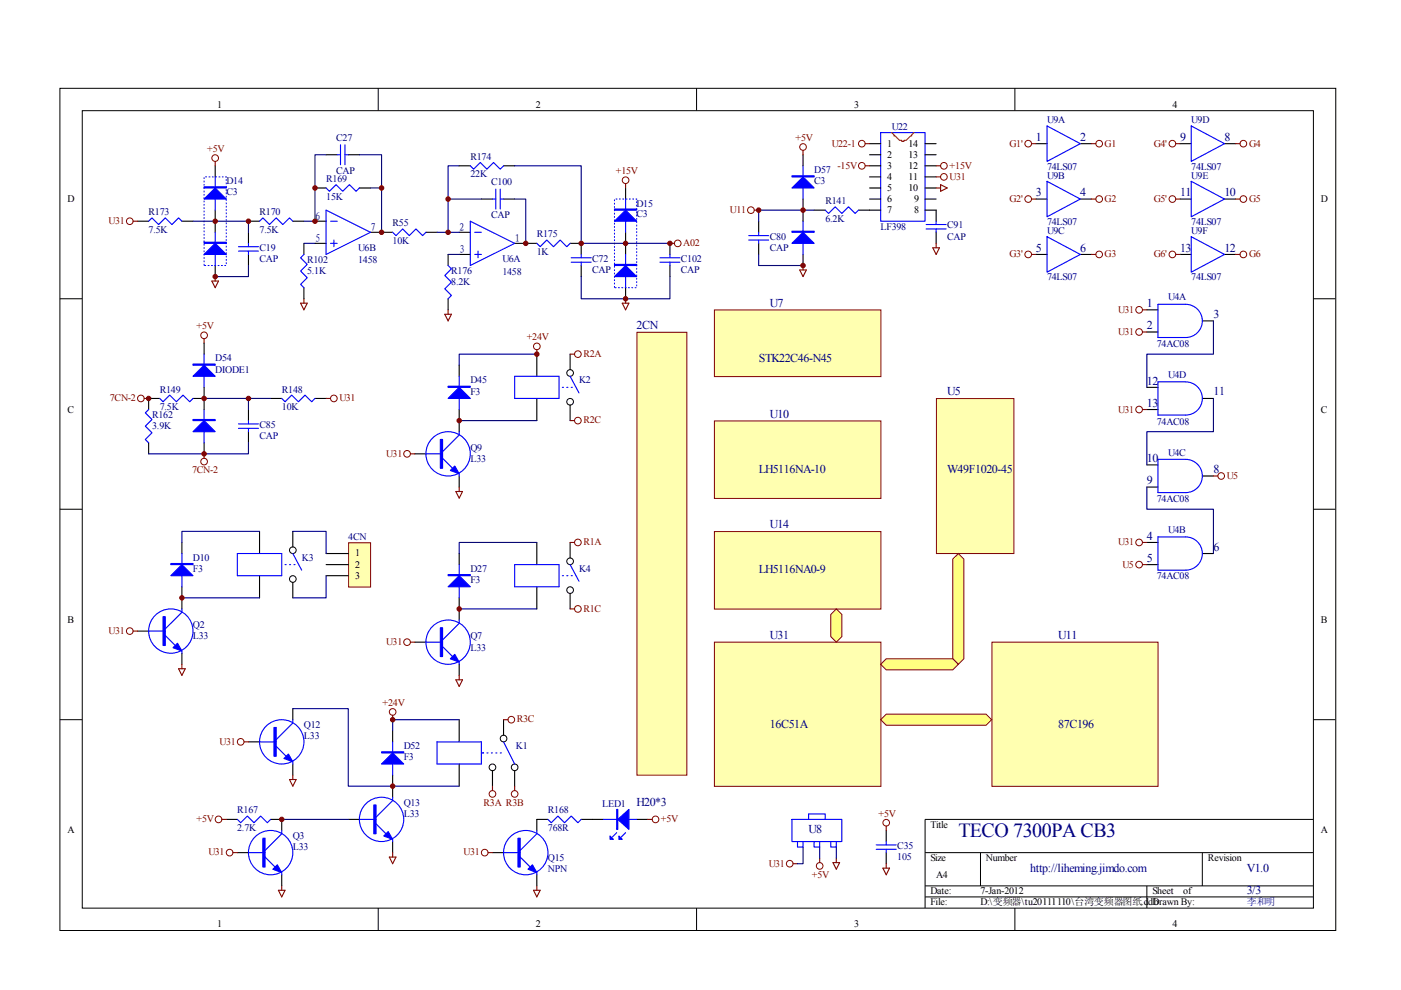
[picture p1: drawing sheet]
<svg xmlns="http://www.w3.org/2000/svg" width="297mm" height="210mm" viewBox="0 0 297 210" stroke-linecap="round" stroke-linejoin="round" font-family="sans-serif">
<g fill="none" stroke="#000" stroke-width=".21">
<path d="M12.7 18.7h270.5v178.6h-270.5zM80.2 18.7v4.7M147.7 18.7v4.7M215.2 18.7v4.7M17.4 23.5h261.1v169h-261.1zM12.7 63.3h4.7M278.4 63.3h4.7M12.7 108h4.7M278.4 108h4.7M12.7 152.6h4.7M278.4 152.6h4.7M278.4 173.7h-82.3v18.8"/>
<path d="M80.2 192.5v4.7M147.7 192.5v4.7M196.1 180.8h82.3M196.1 187.8h82.3M196.1 190.2h82.3M207.9 180.8v7M215.2 192.5v4.7M243.2 187.8v4.7M254.9 180.8v7"/>
<circle cx="120.9" cy="79.1" r=".71"/>
<circle cx="120.9" cy="85.2" r=".71"/>
<circle cx="62.1" cy="116.7" r=".71"/>
<circle cx="120.9" cy="119" r=".71"/>
<circle cx="62.1" cy="122.8" r=".71"/>
<circle cx="120.9" cy="125.1" r=".71"/>
<circle cx="106.8" cy="156.6" r=".71"/>
<circle cx="104.4" cy="162.7" r=".71"/>
<circle cx="109.1" cy="162.7" r=".71"/>
</g>
<g fill="none" stroke="#000" stroke-width=".23">
<path d="M45.6 35.2v2.3M66.8 39.9h2.3M69.1 32.8h2.4M73.8 32.8h2.4M76.2 39.9h2.3M97.4 35.2h2.3M106.8 35.2h2.3M132.6 39.9v2.3M29.2 46.9h2.3M38.6 46.9h2.3M45.6 44.6v4.7M45.6 56.3v2.3"/>
<path d="M52.7 46.9h2.3M52.7 49.3v2.3M52.7 53.9v2.4M62.1 46.9h2.3M64.4 51.6v2.3M66.8 46.9h2.3M66.8 51.6h2.3M78.5 49.3h4.7M90.3 49.3h2.4M95 53.9v2.4M97.4 49.3h2.3M97.4 53.9h2.3"/>
<path d="M102.1 42.2h2.3M106.8 42.2h2.3M109.1 51.6h4.7M120.9 51.6h2.3v2.3M123.2 56.3v2.3M132.6 49.3v4.6M142 51.6v2.3M142 56.3v2.3M43.3 72.7v2.4M64.4 61v2.3M95 63.3v2.4M97.4 77.4v2.4"/>
<path d="M113.8 75.1v4.7M120.9 75.1v3.3M132.6 61v2.3M31.5 93.9v2.3M33.9 84.5h-2.4v2.3M40.9 84.5h2.4M43.3 82.1v4.7M43.3 93.9v2.3M52.7 86.8v2.4M52.7 91.5v2.4M57.4 84.5h2.3M66.8 84.5h2.3"/>
<path d="M88 96.2h2.3M97.4 86.8v4.7M113.8 84.5v4.7M120.9 85.9v3.3M38.6 115v2.4M55 112.7v4.7M62.1 112.7v3.3M97.4 100.9v2.4M97.4 117.4v2.3M113.8 115v4.7M120.9 115v3.3M29.2 133.8h2.3"/>
<path d="M38.6 124.4v4.7M38.6 138.5v2.4M55 122.1v4.7M62.1 123.5v3.3M88 136.2h2.3M97.4 126.8v4.7M113.8 124.4v4.7M120.9 125.8v3.3M97.4 140.9v2.3M97.4 152.6v4.7M106.8 152.6v3.3M97.4 162v4.7"/>
<path d="M104.4 163.4v3.3M109.1 163.4v3.3"/>
</g>
<g fill="none" stroke="#00f" stroke-width=".23">
<path d="M45.6 37.5v7.1M69.1 39.9l.7 .7 1.5-1.4 1.4 1.4 1.4-1.4 1.4 1.4 .7-.7M71.5 32.8h.7M72.2 30.7v4.2M73.1 32.8h.7M73.1 30.7v4.2M99.7 35.2l.7 .7 1.4-1.4 1.4 1.4 1.4-1.4 1.5 1.4 .7-.7M31.5 46.9l.7-.7 1.4 1.4 1.4-1.4 1.4 1.4 1.5-1.4 .7 .7M45.6 49.3v7M50.6 52.3h4.2M50.6 53.2h4.2M52.7 51.6v.7"/>
<path d="M52.7 53.2v.7M55 46.9l.7-.7 1.4 1.4 1.5-1.4 1.4 1.4 1.4-1.4 .7 .7M64.4 53.9l-.7 .8 1.4 1.4-1.4 1.4 1.4 1.4-1.4 1.4 .7 .7M69.1 44.6l9.4 4.7-9.4 4.6zM70.1 46.9h1.4M70.1 51.6h1.4M70.8 50.9v1.4M83.2 49.3l.8 .7 1.4-1.5 1.4 1.5 1.4-1.5 1.4 1.5 .7-.7M95 56.3l.7 .7-1.4 1.4 1.4 1.4-1.4 1.4 1.4 1.4-.7 .7M99.7 46.9l9.4 4.7-9.4 4.7zM100.7 49.3h1.4M100.7 53.9h1.4"/>
<path d="M101.4 53.2v1.5M104.4 42.2h.7M105.1 40.1v4.2M106.1 42.2h.7M106.1 40.1v4.2M113.8 51.6l.7 .7 1.4-1.4 1.4 1.4 1.5-1.4 1.4 1.4 .7-.7M121.1 54.7h4.2M121.1 55.6h4.2M123.2 53.9v.8M123.2 55.6v.7M132.6 42.2v7.1M132.6 53.9v7.1"/>
<path d="M139.9 54.7h4.3M139.9 55.6h4.3M142 53.9v.8M142 55.6v.7M43.3 75.1v7M97.4 79.8v7M109.1 79.8h9.4v4.7h-9.4zM120.9 79.8l1.9 3.5M31.5 86.8l-.7 .7 1.4 1.4-1.4 1.5 1.4 1.4-1.4 1.4 .7 .7M33.9 84.5l.7 .7 1.4-1.4 1.4 1.4 1.4-1.4 1.4 1.4 .7-.7M43.3 86.8v7.1M50.6 89.9h4.2"/>
<path d="M50.6 90.8h4.2M52.7 89.2v.7M52.7 90.8v.7M59.7 84.5l.7 .7 1.4-1.4 1.5 1.4 1.4-1.4 1.4 1.4 .7-.7M90.3 96.2h3.5M93.8 97.2l2.1 2.1M97.4 91.5v.7l-3.6 3.6M119.2 82.1h.3M120.2 82.1h.2M121.1 82.1h.2M38.6 117.4v7M50.3 117.4h9.4v4.7h-9.4z"/>
<path d="M60.4 119.7h.3M61.4 119.7h.2M62.1 117.4l1.9 3.5M62.3 119.7h.3M97.4 100.4v.5M97.4 119.7v7.1M109.1 119.7h9.4v4.7h-9.4zM120.9 119.7l1.9 3.5M31.5 133.8h3.5M35 134.7l2.2 2.2M38.6 129.1v.7l-3.6 3.5M38.6 138v.5"/>
<path d="M90.3 136.2h3.5M93.8 137.1l2.1 2.1M97.4 131.5v.7l-3.6 3.5M119.2 122.1h.3M120.2 122.1h.2M121.1 122.1h.2M92.7 157.3h9.4v4.7h-9.4zM97.4 140.4v.5M102.1 159.6h.4M103.2 159.6h.3M104.2 159.6h.2M105.1 159.6h.3"/>
<path d="M106.1 159.6h.2M106.8 157.3l2.3 4.7"/>
<circle cx="95" cy="96.2" r="4.7"/>
<circle cx="36.2" cy="133.8" r="4.7"/>
<circle cx="95" cy="136.2" r="4.7"/>
</g>
<g fill="#00f" stroke="#00f" stroke-width=".23">
<path d="M43.3 53.9l2.3-2.3 2.4 2.3z"/>
<path d="M43.3 42.2l2.3-2.3 2.4 2.3z"/>
<path d="M130.3 58.6l2.3-2.3 2.4 2.3z"/>
<path d="M130.3 46.9l2.3-2.3 2.4 2.3z"/>
<path d="M43.3 89.2l2.3 2.3h-4.7z"/>
<path d="M43.3 77.4l2.3 2.4h-4.7z"/>
<path d="M95.5 99.7l.9-.9 1 1.6z"/>
<path d="M95 84.5l2.4-2.4 2.3 2.4z"/>
<path d="M36.7 137.3l.9-.9 1 1.6z"/>
<path d="M38.6 119.7l2.3 2.4h-4.7z"/>
<path d="M95.5 139.7l.9-1 1 1.7z"/>
<path d="M95 124.4l2.4-2.3 2.3 2.3z"/>
<path d="M43.3 51.4h4.7v.2h-4.7z" fill-rule="evenodd"/>
<path d="M43.3 39.6h4.7v.3h-4.7z" fill-rule="evenodd"/>
<path d="M130.3 56.1h4.7v.2h-4.7z" fill-rule="evenodd"/>
<path d="M130.3 44.3h4.7v.3h-4.7z" fill-rule="evenodd"/>
<path d="M40.9 88.9h4.7v.3h-4.7z" fill-rule="evenodd"/>
<path d="M40.9 77.2h4.7v.2h-4.7z" fill-rule="evenodd"/>
<path d="M93.4 93.2h.4v6.1h-.4z" fill-rule="evenodd"/>
<path d="M95 81.9h4.7v.2h-4.7z" fill-rule="evenodd"/>
<path d="M34.6 130.8h.4v6.1h-.4z" fill-rule="evenodd"/>
<path d="M36.2 119.5h4.7v.2h-4.7z" fill-rule="evenodd"/>
<path d="M93.4 133.1h.4v6.1h-.4z" fill-rule="evenodd"/>
<path d="M95 121.8h4.7v.3h-4.7z" fill-rule="evenodd"/>
</g>
<path d="M43.3 56.3v-18.8h4.7v18.8h-4.7M130.3 61v-18.8h4.7v18.8h-4.7" fill="none" stroke="#00f" stroke-width=".21" stroke-dasharray=".4 .4 .4 .4 .4 .4 .4 .4" stroke-linecap="butt"/>
<g fill="none" stroke="#800000" stroke-width=".21">
<circle cx="45.6" cy="33.5" r=".71"/>
<circle cx="132.6" cy="38.2" r=".71"/>
<circle cx="27.5" cy="46.9" r=".71"/>
<circle cx="143.7" cy="51.6" r=".71"/>
<circle cx="43.3" cy="71.1" r=".71"/>
<circle cx="113.8" cy="73.4" r=".71"/>
<circle cx="122.5" cy="75.1" r=".71"/>
<circle cx="29.9" cy="84.5" r=".7"/>
<circle cx="43.3" cy="97.9" r=".71"/>
<circle cx="70.8" cy="84.5" r=".71"/>
<circle cx="86.3" cy="96.2" r=".71"/>
<circle cx="122.5" cy="89.2" r=".71"/>
<circle cx="122.5" cy="115" r=".71"/>
<circle cx="27.5" cy="133.8" r=".71"/>
<circle cx="86.3" cy="136.2" r=".71"/>
<circle cx="122.5" cy="129.1" r=".71"/>
<circle cx="108.4" cy="152.6" r=".7"/>
<circle cx="104.4" cy="168.3" r=".71"/>
<circle cx="109.1" cy="168.3" r=".71"/>
</g>
<g fill="none" stroke="#800000" stroke-width=".23">
<path d="M45.6 34.2v1M132.6 38.9v1M28.2 46.9h1M44.9 59.6h1.4l-.7 1.4zM45.6 58.6v1M142 51.6h1M43.3 71.8v.9M63.7 64.3h1.4l-.7 1.4zM64.4 63.3v1M94.3 66.6h1.4l-.7 1.4zM95 65.7v.9M113.8 74.1v1"/>
<path d="M120.9 75.1h.9M131.9 64.3h1.4l-.7 1.4zM132.6 63.3v1M30.6 84.5h.9M43.3 96.2v1M69.1 84.5h1M87 96.2h1M120.9 89.2h.9M96.7 104.2h1.4l-.7 1.4zM97.4 103.3v.9M120.9 115h.9M28.2 133.8h1"/>
<path d="M87 136.2h1M120.9 129.1h.9M37.9 141.8h1.4l-.7 1.4zM38.6 140.9v.9M96.7 144.1h1.4l-.7 1.4zM97.4 143.2v.9M106.8 152.6h.9M104.4 166.7v.9M109.1 166.7v.9"/>
</g>
<g fill="none" stroke="#000080" stroke-width=".23">
<path d="M69.1 32.8h-2.3v14.1h-2.4M76.2 32.8h4.7v7.1M78.5 39.9h2.4v9.4M97.4 35.2h-2.4v7M109.1 35.2h14.1v16.4h18.8M40.9 46.9h11.8v2.4M52.7 56.3v2.3h-7.1M64.4 51.6h2.4M92.7 49.3h2.3M95 53.9h2.4M102.1 42.2h-7.1v7.1h2.4M109.1 42.2h2.4v9.4"/>
<path d="M123.2 58.6v4.7h18.8v-4.7M113.8 75.1h-16.4v2.3M43.3 84.5h14.1M52.7 93.9v2.3h-21.2M52.7 84.5v2.3M97.4 89.2h16.4M55 112.7h-16.4v2.3M113.8 115h-16.4v2.4M38.6 126.8h16.4M97.4 129.1h16.4"/>
</g>
<g fill="#800000" stroke="#800000" stroke-width=".21">
<circle cx="111.5" cy="51.6" r=".47"/>
<circle cx="52.7" cy="46.9" r=".47"/>
<circle cx="66.8" cy="39.9" r=".47"/>
<circle cx="45.6" cy="58.6" r=".47"/>
<circle cx="45.6" cy="46.9" r=".47"/>
<circle cx="95" cy="42.2" r=".47"/>
<circle cx="95" cy="49.3" r=".47"/>
<circle cx="80.9" cy="39.9" r=".47"/>
<circle cx="142" cy="51.6" r=".47"/>
<circle cx="123.2" cy="51.6" r=".47"/>
<circle cx="132.6" cy="51.6" r=".47"/>
<circle cx="132.6" cy="63.3" r=".47"/>
<circle cx="66.8" cy="46.9" r=".47"/>
<circle cx="80.9" cy="49.3" r=".47"/>
<circle cx="31.5" cy="84.5" r=".47"/>
<circle cx="43.3" cy="84.5" r=".47"/>
<circle cx="43.3" cy="96.2" r=".47"/>
<circle cx="52.7" cy="84.5" r=".47"/>
</g>
<path d="M74 115.2h4.6v9.3h-4.6z" fill="#ffffb0"/>
<g fill="none" stroke="#800000" stroke-width=".21">
<path d="M73.9 115.1h4.7v9.4h-4.7z"/>
<circle cx="170.3" cy="31.2" r=".7"/>
<circle cx="182.7" cy="35.2" r=".71"/>
<circle cx="182.7" cy="30.5" r=".71"/>
<circle cx="200.1" cy="35.2" r=".71"/>
<circle cx="200.1" cy="37.5" r=".7"/>
<circle cx="159.2" cy="44.6" r=".71"/>
<circle cx="51" cy="157.3" r=".71"/>
<circle cx="83.2" cy="150.9" r=".7"/>
<circle cx="46.3" cy="173.7" r=".71"/>
<circle cx="48.7" cy="180.8" r=".71"/>
</g>
<g fill="none" stroke="#000" stroke-width=".23">
<path d="M170.3 32.8v2.4M184.4 30.5h2.3M184.4 32.8h2.3M184.4 35.2h2.3M184.4 37.5h2.3M184.4 39.9h2.3M196.1 30.5h2.4M196.1 32.8h2.4M196.1 35.2h2.4M196.1 37.5h2.4M196.1 39.9h2.4M160.9 46.9v2.4"/>
<path d="M160.9 51.6v2.3M170.3 42.2v4.7M170.3 53.9v2.4M172.6 44.6h2.4M182 44.6h4.7M184.4 42.2h2.3M196.1 42.2h2.4M196.1 44.6h2.4v2.3M198.5 49.3v2.3M69.1 117.4h4.7M69.1 119.7h4.7M69.1 122.1h4.7"/>
<path d="M52.7 157.3h2.3M62.1 150.2v2.4M83.2 154.9v2.4M48 173.7h2.3M57.4 173.7h2.3v2.4M62.1 162v2.3M73.8 173.7h2.4M83.2 164.3v4.7M83.2 178.4v2.4M50.3 180.8h2.4M59.7 185.5v2.3"/>
</g>
<path d="M160.9 53.9v2.4h9.4M172.6 44.6h-11.7v2.3M62.1 112.7h7v4.7M69.1 122.1v4.7h-7M62.1 150.2h11.7v16.5h23.6M97.4 152.6h-14.2v2.3M59.7 173.7h14.1" fill="none" stroke="#000080" stroke-width=".23"/>
<g fill="#800000" stroke="#800000" stroke-width=".21">
<circle cx="113.8" cy="75.1" r=".47"/>
<circle cx="97.4" cy="89.2" r=".47"/>
<circle cx="38.6" cy="126.8" r=".47"/>
<circle cx="97.4" cy="129.1" r=".47"/>
<circle cx="83.2" cy="166.7" r=".47"/>
<circle cx="83.2" cy="152.6" r=".47"/>
<circle cx="59.7" cy="173.7" r=".47"/>
</g>
<g fill="none" stroke="#00f" stroke-width=".23">
<path d="M170.3 35.2v7M186.7 28.1h9.4v18.8h-9.4zM158.7 50h4.3M158.7 50.9h4.3M160.9 49.3v.7M160.9 50.9v.7M170.3 46.9v7M175 44.6l.7 .7 1.4-1.4 1.4 1.4 1.4-1.4 1.4 1.4 .7-.7M196.4 47.6h4.2M196.4 48.5h4.2M198.5 46.9v.7M198.5 48.5v.8"/>
<path d="M55 157.3h3.6M58.6 158.2l2.1 2.1M62.1 152.6v.7l-3.5 3.5M83.2 157.3v7M50.3 173.7l.7 .7 1.4-1.4 1.5 1.4 1.4-1.4 1.4 1.4 .7-.7M59.7 176.1v.7l-3.5 3.5M62.1 161.5v.5M76.2 173.7h3.5M79.7 174.7l2.1 2.1M83.2 169v.7l-3.5 3.6M83.2 178v.4M52.7 180.8h3.5"/>
<path d="M56.2 181.7l2.1 2.1M59.7 185v.5"/>
<circle cx="59.7" cy="157.3" r="4.7"/>
<circle cx="80.9" cy="173.7" r="4.7"/>
<circle cx="57.4" cy="180.8" r="4.7"/>
</g>
<g fill="#00f" stroke="#00f" stroke-width=".23">
<path d="M83.2 159.6l2.4 2.4h-4.7z"/>
<path d="M60.2 160.8l.9-.9 1 1.6z"/>
<path d="M81.4 177.3l.9-1 .9 1.7z"/>
<path d="M58.8 183.4l.9 1.6-1.8-.7z"/>
<path d="M167.9 51.6l2.4-2.3 2.3 2.3z"/>
<path d="M167.9 39.9l2.4-2.4 2.3 2.4z"/>
<path d="M80.9 159.4h4.7v.2h-4.7z" fill-rule="evenodd"/>
<path d="M58.1 154.2h.5v6.1h-.5z" fill-rule="evenodd"/>
<path d="M79.3 170.7h.4v6.1h-.4z" fill-rule="evenodd"/>
<path d="M55.7 177.7h.5v6.1h-.5z" fill-rule="evenodd"/>
<path d="M167.9 49h4.7v.3h-4.7z" fill-rule="evenodd"/>
<path d="M167.9 37.3h4.7v.2h-4.7z" fill-rule="evenodd"/>
</g>
<g fill="none" stroke="#800000" stroke-width=".23">
<path d="M170.3 31.9v.9M183.4 35.2h1M183.4 30.5h1M198.5 35.2h.9M198.5 39.9h.9M198.5 37.5h.9M199.4 39.2l1.4 .7-1.4 .7zM159.9 44.6h1M169.6 57.2h1.4l-.7 1.4zM170.3 56.3v.9M197.8 52.5h1.4l-.7 1.4zM198.5 51.6v.9"/>
<path d="M51.7 157.3h1M83.2 151.7v.9M47 173.7h1M61.4 165.3h1.4l-.7 1.4zM62.1 164.3v1M49.4 180.8h.9M59 188.8h1.4l-.7 1.4zM59.7 187.8v1M82.5 181.7h1.5l-.8 1.4zM83.2 180.8v.9"/>
</g>
<path d="M189.1 28.1l.4 .5v.2h.3l.4 .5a.74 .74 0 0 0 1 .5v.2h.5v-.2a.74 .74 0 0 0 .9-.5l.5-.5h.2v-.2l.5-.5" fill="none" stroke="#f00" stroke-width=".23"/>
<path d="M151.6 136.2h35.2v30.5h-35.2z" fill="#ffffb0"/>
<path d="M151.5 136.2h35.3v30.5h-35.3z" fill="none" stroke="#800000" stroke-width=".21"/>
<path d="M210.4 136.2h35.1v30.5h-35.1z" fill="#ffffb0"/>
<g fill="none" stroke="#800000" stroke-width=".21">
<path d="M210.3 136.2h35.2v30.5h-35.2z"/>
<circle cx="218" cy="30.5" r=".71"/>
<circle cx="233" cy="30.5" r=".71"/>
<circle cx="248.6" cy="30.5" r=".71"/>
<circle cx="263.6" cy="30.5" r=".71"/>
<circle cx="218" cy="53.9" r=".71"/>
<circle cx="218" cy="42.2" r=".71"/>
<circle cx="233" cy="53.9" r=".71"/>
<circle cx="233" cy="42.2" r=".71"/>
<circle cx="248.6" cy="53.9" r=".71"/>
<circle cx="248.6" cy="42.2" r=".71"/>
<circle cx="263.6" cy="53.9" r=".71"/>
<circle cx="263.6" cy="42.2" r=".71"/>
</g>
<g fill="#800000" stroke="#800000" stroke-width=".21">
<circle cx="170.3" cy="56.3" r=".47"/>
<circle cx="170.3" cy="44.6" r=".47"/>
<circle cx="160.9" cy="44.6" r=".47"/>
</g>
<path d="M219.6 30.5h2.4M229 30.5h2.4M250.2 30.5h2.4M259.6 30.5h2.4M219.6 42.2h2.4M219.6 53.9h2.4M229 42.2h2.4M229 53.9h2.4M250.2 42.2h2.4M250.2 53.9h2.4M259.6 42.2h2.4M259.6 53.9h2.4" fill="none" stroke="#000" stroke-width=".23"/>
<path d="M222 26.7l7 3.8-7 3.7zM222 38.4l7 3.8-7 3.8zM252.6 26.7l7 3.8-7 3.7zM252.6 38.4l7 3.8-7 3.8zM222 50.2l7 3.7-7 3.8zM252.6 50.2l7 3.7-7 3.8z" fill="none" stroke="#00f" stroke-width=".23"/>
<path d="M218.7 30.5h.9M231.4 30.5h.9M249.3 30.5h.9M262 30.5h.9M218.7 42.2h.9M218.7 53.9h.9M231.4 42.2h.9M231.4 53.9h.9M249.3 42.2h.9M249.3 53.9h.9M262 42.2h.9M262 53.9h.9" fill="none" stroke="#800000" stroke-width=".23"/>
<path d="M151.6 65.8h35.2v14.1h-35.2z" fill="#ffffb0"/>
<path d="M151.5 65.7h35.3v14.2h-35.3z" fill="none" stroke="#800000" stroke-width=".21"/>
<path d="M151.6 89.3h35.2v16.4h-35.2z" fill="#ffffb0"/>
<path d="M151.5 89.3h35.3v16.4h-35.3z" fill="none" stroke="#800000" stroke-width=".21"/>
<path d="M151.6 112.8h35.2v16.3h-35.2z" fill="#ffffb0"/>
<path d="M151.5 112.7h35.3v16.4h-35.3z" fill="none" stroke="#800000" stroke-width=".21"/>
<path d="M198.6 84.6h16.4v32.8h-16.4z" fill="#ffffb0"/>
<g fill="none" stroke="#800000" stroke-width=".21">
<path d="M198.5 84.5h16.5v32.9h-16.5z"/>
<circle cx="241.5" cy="65.7" r=".71"/>
<circle cx="241.5" cy="70.4" r=".71"/>
<circle cx="241.5" cy="86.8" r=".71"/>
<circle cx="241.5" cy="115" r=".71"/>
<circle cx="241.5" cy="119.7" r=".71"/>
<circle cx="258.9" cy="100.9" r=".7"/>
</g>
<path d="M243.2 65.7h2.3M243.2 70.4h2.3M254.9 68h2.4M243.2 82.1h2.3M243.2 86.8h2.3M243.2 98.6h2.3M254.9 84.5h2.4M243.2 103.3h2.3M243.2 115h2.3M243.2 119.7h2.3M254.9 100.9h2.4M254.9 117.4h2.4" fill="none" stroke="#000" stroke-width=".23"/>
<path d="M245.5 64.5h5.9a3.5 3.5 0 0 1 3.5 3.5 3.5 3.5 0 0 1-3.5 3.6h-5.9zM245.5 97.4h5.9a3.5 3.5 0 0 1 3.5 3.5 3.5 3.5 0 0 1-3.5 3.5h-5.9zM251.4 81h-5.9v7h5.9a3.5 3.5 0 0 0 3.5-3.5 3.5 3.5 0 0 0-3.5-3.5M245.5 113.8h5.9a3.5 3.5 0 0 1 3.5 3.6 3.5 3.5 0 0 1-3.5 3.5h-5.9z" fill="none" stroke="#00f" stroke-width=".23"/>
<path d="M257.3 68v7.1h-14.1v7M257.3 84.5v7h-14.1v7.1M243.2 103.3v4.7h14.1v9.4" fill="none" stroke="#000080" stroke-width=".23"/>
<path d="M242.2 65.7h1M242.2 70.4h1M242.2 86.8h1M242.2 115h1M242.2 119.7h1M257.3 100.9h.9" fill="none" stroke="#800000" stroke-width=".23"/>
<path d="M135.1 70.5h10.5v93.9h-10.5z" fill="#ffffb0"/>
<path d="M135 70.5h10.6v93.9h-10.6z" fill="none" stroke="#800000" stroke-width=".21"/>
<g fill="#ffff80" stroke="#800000" stroke-width=".21">
<path d="M186.7 152.6l1.2-1.2h21.2l1.1 1.2-1.1 1.2h-21.2z" fill-rule="evenodd"/>
<path d="M202 118.5l1.2-1.1 1.2 1.1v21.2l-1.2 1.2-1.2-1.2z" fill-rule="evenodd"/>
<path d="M186.7 140.9l1.2-1.2h14.1l1.2 1.2-1.2 1.1h-14.1z" fill-rule="evenodd"/>
<path d="M177.3 129.1l1.2 1.2v4.7l-1.2 1.2-1.2-1.2v-4.7z" fill-rule="evenodd"/>
</g>
<path d="M116.2 173.7h-2.4v2.4M123.2 173.7h4.7M135 173.7h2.3M187.9 176.1v2.3M104.4 180.8h2.4M113.8 185.5v2.3M187.9 180.8v2.3" fill="none" stroke="#000" stroke-width=".23"/>
<g fill="none" stroke="#00f" stroke-width=".23">
<path d="M113.8 176.1v.7l-3.5 3.5M116.2 173.7l.7 .7 1.4-1.4 1.4 1.4 1.4-1.4 1.4 1.4 .7-.7M127.9 173.7h7.1M130.8 176.5l-1 1M132.6 176.5l-.9 1M167.9 173.7h10.6v4.7h-10.6zM169.1 178.4v1.2h1.2v-1.2M171.4 173.7v-1.1h3.6v1.1M172.6 178.4v1.2h1.2v-1.2M176.1 178.4v1.2h1.2v-1.2M185.8 179.1h4.2M187.9 178.4v.7"/>
<path d="M106.8 180.8h3.5M110.3 181.7l2.1 2.1M113.8 185v.5M185.8 180.1h4.2M187.9 180.1v.7"/>
<circle cx="111.5" cy="180.8" r="4.7"/>
</g>
<g fill="#00f" stroke="#00f" stroke-width=".23">
<path d="M112.9 183.4l.9 1.6-1.9-.7z"/>
<path d="M131 173.7l2.3-2.1v4.2z"/>
<path d="M129.3 177.3l.7 .7h-.7z"/>
<path d="M131.2 177.3l.7 .7h-.7z"/>
<path d="M109.8 177.7h.5v6.1h-.5z" fill-rule="evenodd"/>
<path d="M130.8 171.6h.2v4.2h-.2z" fill-rule="evenodd"/>
</g>
<g fill="none" stroke="#800000" stroke-width=".21">
<circle cx="139" cy="173.7" r=".71"/>
<circle cx="187.9" cy="174.4" r=".7"/>
<circle cx="102.8" cy="180.8" r=".71"/>
<circle cx="167.4" cy="183.1" r=".71"/>
<circle cx="173.8" cy="183.6" r=".71"/>
</g>
<path d="M137.3 173.7h1M187.9 175.1v1M103.5 180.8h.9M113.1 188.8h1.4l-.7 1.4zM113.8 187.8v1M168.1 183.1h1M173.8 182v.9M176.6 182.9h1.4l-.7 1.4zM177.3 182v.9M187.2 184.1h1.4l-.7 1.4zM187.9 183.1v1" fill="none" stroke="#800000" stroke-width=".23"/>
<path d="M170.3 179.6v3.5h-1.2M173.8 179.6v2.4M177.3 179.6v2.4" fill="none" stroke="#000080" stroke-width=".23"/>
<text font-size="4.2" fill="#000080" x="203.2" y="177.4">TECO 7300PA CB3</text>
<g font-size="2.5" fill="#000080">
<text x="219.6" y="29.8">1</text>
<text x="229" y="29.8">2</text>
<text x="250.2" y="29.8">9</text>
<text x="259.6" y="29.8">8</text>
<text x="219.6" y="41.6">3</text>
<text x="229" y="41.6">4</text>
<text x="250.2" y="41.6">11</text>
<text x="259.6" y="41.6">10</text>
<text x="219.6" y="53.4">5</text>
<text x="229" y="53.4">6</text>
<text x="250.2" y="53.4">13</text>
<text x="259.6" y="53.4">12</text>
<text x="163.2" y="65">U7</text>
<text x="243.2" y="65">1</text>
<text x="135" y="69.8">2CN</text>
<text x="243.2" y="69.8">2</text>
<text x="257.3" y="67.4">3</text>
<text x="160.9" y="76.8">STK22C46-N45</text>
<text x="200.8" y="83.8">U5</text>
<text x="243.2" y="81.5">12</text>
<text x="257.3" y="83.8">11</text>
<text x="163.2" y="88.6">U10</text>
<text x="243.2" y="86.2">13</text>
<text x="160.9" y="100.3">LH5116NA-10</text>
<text x="200.8" y="100.3">W49F1020-45</text>
<text x="243.2" y="98">10</text>
<text x="257.3" y="100.3">8</text>
<text x="243.2" y="102.6">9</text>
<text x="163.2" y="112">U14</text>
<text x="243.2" y="114.4">4</text>
<text x="243.2" y="119.1">5</text>
<text x="257.3" y="116.8">6</text>
<text x="160.9" y="121.4">LH5116NA0-9</text>
<text x="163.2" y="135.6">U31</text>
<text x="224.4" y="135.6">U11</text>
<text x="163.2" y="154.4">16C51A</text>
<text x="224.4" y="154.4">87C196</text>
<text x="135" y="170.8">H20*3</text>
<text x="171.4" y="176.6">U8</text>
<text x="218.4" y="184.8">http://liheming.jimdo.com</text>
<text x="264.3" y="184.8">V1.0</text>
<text x="264.3" y="189.6">3/3</text>
</g>
<g font-size="2.3" fill="#000080">
<text x="66.8" y="46.6">6</text>
<text x="66.8" y="51.3">5</text>
<text x="78.6" y="49">7</text>
<text x="97.4" y="49">2</text>
<text x="97.4" y="53.6">3</text>
<text x="109.1" y="51.3">1</text>
</g>
<g font-size="2.1">
<text x="46.1" y="22.9">1</text>
<text x="113.6" y="22.9">2</text>
<text x="181.1" y="22.9">3</text>
<text x="248.6" y="22.9">4</text>
<text x="188.1" y="31.1">1</text>
<text x="188.1" y="33.5">2</text>
<text x="188.1" y="35.7">3</text>
<text x="192.6" y="35.7">12</text>
<text x="192.6" y="33.5">13</text>
<text x="192.6" y="31.1">14</text>
<text x="188.1" y="38.1">4</text>
<text x="188.1" y="40.5">5</text>
<text x="192.6" y="40.5">10</text>
<text x="192.6" y="38.1">11</text>
<text x="14.3" y="42.8">D</text>
<text x="188.1" y="42.8">6</text>
<text x="188.1" y="45.1">7</text>
<text x="193.8" y="45.1">8</text>
<text x="193.8" y="42.8">9</text>
<text x="280.1" y="42.8">D</text>
<text x="14.3" y="87.5">C</text>
<text x="280.1" y="87.5">C</text>
<text x="75.3" y="118">1</text>
<text x="75.3" y="120.3">2</text>
<text x="75.3" y="122.7">3</text>
<text x="14.3" y="132.1">B</text>
<text x="280.1" y="132.1">B</text>
<text x="14.3" y="176.7">A</text>
<text x="197.3" y="175.5">Title</text>
<text x="280.1" y="176.7">A</text>
<text x="197.3" y="182.6">Size</text>
<text x="209" y="182.6">Number</text>
<text x="256.1" y="182.6">Revision</text>
<text x="197.3" y="189.6">Date:</text>
<text x="197.3" y="192">File:</text>
<text x="198.5" y="186.1">A4</text>
<text x="207.9" y="189.6">7-Jan-2012</text>
<text x="207.9" y="192">D:\变频器\tu20111110\台湾变频器图纸.ddb</text>
<text x="244.3" y="189.6">Sheet</text>
<text x="244.3" y="192">Drawn By:</text>
<text x="250.9" y="189.6">of</text>
<text x="46.1" y="196.6">1</text>
<text x="113.6" y="196.6">2</text>
<text x="181.1" y="196.6">3</text>
<text x="248.6" y="196.6">4</text>
</g>
<g font-size="2.1" fill="#000080">
<text x="71.3" y="29.9">C27</text>
<text x="189.1" y="27.5">U22</text>
<text x="222" y="26.2">U9A</text>
<text x="252.6" y="26.2">U9D</text>
<text x="99.7" y="33.9">R174</text>
<text x="222" y="36">74LS07</text>
<text x="252.6" y="36">74LS07</text>
<text x="48" y="39">D14</text>
<text x="48" y="41.4">C3</text>
<text x="69.2" y="38.6">R169</text>
<text x="71.3" y="36.9">CAP</text>
<text x="99.7" y="37.6">22K</text>
<text x="104.1" y="39.3">C100</text>
<text x="172.6" y="36.7">D57</text>
<text x="172.6" y="39">C3</text>
<text x="222" y="37.9">U9B</text>
<text x="252.6" y="37.9">U9E</text>
<text x="31.5" y="45.6">R173</text>
<text x="55" y="45.6">R170</text>
<text x="69.2" y="42.3">15K</text>
<text x="104.1" y="46.3">CAP</text>
<text x="135" y="43.8">D15</text>
<text x="135" y="46.1">C3</text>
<text x="175" y="43.3">R141</text>
<text x="175" y="47">6.2K</text>
<text x="222" y="47.8">74LS07</text>
<text x="252.6" y="47.8">74LS07</text>
<text x="31.5" y="49.4">7.5K</text>
<text x="55" y="49.4">7.5K</text>
<text x="55" y="53.2">C19</text>
<text x="75.9" y="53.2">U6B</text>
<text x="83.2" y="48">R55</text>
<text x="83.2" y="51.7">10K</text>
<text x="113.8" y="50.3">R175</text>
<text x="163.2" y="50.8">C80</text>
<text x="163.2" y="53.2">CAP</text>
<text x="186.7" y="48.7">LF398</text>
<text x="200.8" y="48.4">C91</text>
<text x="200.8" y="50.8">CAP</text>
<text x="222" y="49.6">U9C</text>
<text x="252.6" y="49.6">U9F</text>
<text x="55" y="55.5">CAP</text>
<text x="65.1" y="55.7">R102</text>
<text x="65.1" y="58.1">5.1K</text>
<text x="75.9" y="55.7">1458</text>
<text x="95.7" y="58.1">R176</text>
<text x="106.5" y="55.5">U6A</text>
<text x="106.5" y="58.3">1458</text>
<text x="113.8" y="54.1">1K</text>
<text x="125.6" y="55.5">C72</text>
<text x="125.6" y="57.8">CAP</text>
<text x="144.4" y="55.5">C102</text>
<text x="144.4" y="57.8">CAP</text>
<text x="222" y="59.5">74LS07</text>
<text x="252.6" y="59.5">74LS07</text>
<text x="95.7" y="60.5">8.2K</text>
<text x="247.6" y="63.7">U4A</text>
<text x="45.6" y="76.6">D54</text>
<text x="245.3" y="73.6">74AC08</text>
<text x="33.9" y="83.2">R149</text>
<text x="45.6" y="79">DIODE1</text>
<text x="59.8" y="83.2">R148</text>
<text x="99.7" y="81.3">D45</text>
<text x="99.7" y="83.7">F3</text>
<text x="122.8" y="81.3">K2</text>
<text x="247.6" y="80.2">U4D</text>
<text x="32.3" y="88.6">R162</text>
<text x="33.9" y="87">7.5K</text>
<text x="59.8" y="87">10K</text>
<text x="32.3" y="90.9">3.9K</text>
<text x="55" y="90.7">C85</text>
<text x="55" y="93.1">CAP</text>
<text x="99.7" y="95.7">Q9</text>
<text x="245.3" y="90">74AC08</text>
<text x="99.7" y="98">L33</text>
<text x="247.6" y="96.6">U4C</text>
<text x="245.3" y="106.4">74AC08</text>
<text x="247.6" y="113">U4B</text>
<text x="40.9" y="118.9">D10</text>
<text x="64" y="118.9">K3</text>
<text x="73.8" y="114.5">4CN</text>
<text x="40.9" y="121.3">F3</text>
<text x="99.7" y="121.3">D27</text>
<text x="99.7" y="123.6">F3</text>
<text x="122.8" y="121.3">K4</text>
<text x="245.3" y="122.9">74AC08</text>
<text x="40.9" y="133.2">Q2</text>
<text x="40.9" y="135.6">L33</text>
<text x="99.7" y="135.6">Q7</text>
<text x="99.7" y="137.9">L33</text>
<text x="64.4" y="154.4">Q12</text>
<text x="64.4" y="156.7">L33</text>
<text x="85.6" y="158.8">D52</text>
<text x="85.6" y="161.2">F3</text>
<text x="109.4" y="158.8">K1</text>
<text x="50.3" y="172.5">R167</text>
<text x="85.6" y="170.8">Q13</text>
<text x="85.6" y="173.2">L33</text>
<text x="116.2" y="172.5">R168</text>
<text x="127.7" y="171">LED1</text>
<text x="50.3" y="176.2">2.7K</text>
<text x="62.1" y="177.9">Q3</text>
<text x="116.2" y="176.2">768R</text>
<text x="62.1" y="180.2">L33</text>
<text x="116.2" y="182.6">Q15</text>
<text x="116.2" y="184.9">NPN</text>
<text x="190.2" y="180">C35</text>
<text x="190.2" y="182.3">105</text>
<text x="264.3" y="192">李和明</text>
</g>
<g font-size="2.1" fill="#800000">
<text x="168.7" y="29.9">+5V</text>
<text x="43.9" y="32.3">+5V</text>
<text x="176.4" y="31.1">U22-1</text>
<text x="177.5" y="35.7">-15V</text>
<text x="201.3" y="35.7">+15V</text>
<text x="214" y="31.1">G1'</text>
<text x="234.2" y="31.1">G1</text>
<text x="244.6" y="31.1">G4'</text>
<text x="264.8" y="31.1">G4</text>
<text x="130.6" y="36.9">+15V</text>
<text x="201.3" y="38.1">U31</text>
<text x="23" y="47.5">U31</text>
<text x="154.8" y="45.1">U11</text>
<text x="214" y="42.8">G2'</text>
<text x="234.2" y="42.8">G2</text>
<text x="244.6" y="42.8">G5'</text>
<text x="264.8" y="42.8">G5</text>
<text x="144.9" y="52.2">A02</text>
<text x="214" y="54.5">G3'</text>
<text x="234.2" y="54.5">G3</text>
<text x="244.6" y="54.5">G6'</text>
<text x="264.8" y="54.5">G6</text>
<text x="41.7" y="69.8">+5V</text>
<text x="237.1" y="66.3">U31</text>
<text x="237.1" y="71">U31</text>
<text x="111.7" y="72.2">+24V</text>
<text x="123.7" y="75.7">R2A</text>
<text x="23.3" y="85.1">7CN-2</text>
<text x="72" y="85.1">U31</text>
<text x="123.7" y="89.8">R2C</text>
<text x="237.1" y="87.5">U31</text>
<text x="40.7" y="100.3">7CN-2</text>
<text x="81.9" y="96.9">U31</text>
<text x="260.1" y="101.5">U5</text>
<text x="123.7" y="115.6">R1A</text>
<text x="237.1" y="115.6">U31</text>
<text x="238" y="120.3">U5</text>
<text x="123.7" y="129.7">R1C</text>
<text x="23" y="134.4">U31</text>
<text x="81.9" y="136.8">U31</text>
<text x="81.1" y="149.7">+24V</text>
<text x="109.6" y="153.2">R3C</text>
<text x="46.6" y="157.9">U31</text>
<text x="102.5" y="170.8">R3A R3B</text>
<text x="186.3" y="173.2">+5V</text>
<text x="41.7" y="174.3">+5V</text>
<text x="140.1" y="174.3">+5V</text>
<text x="44.2" y="181.4">U31</text>
<text x="98.3" y="181.4">U31</text>
<text x="163" y="183.7">U31</text>
<text x="172.1" y="186.1">+5V</text>
</g>
</svg>
